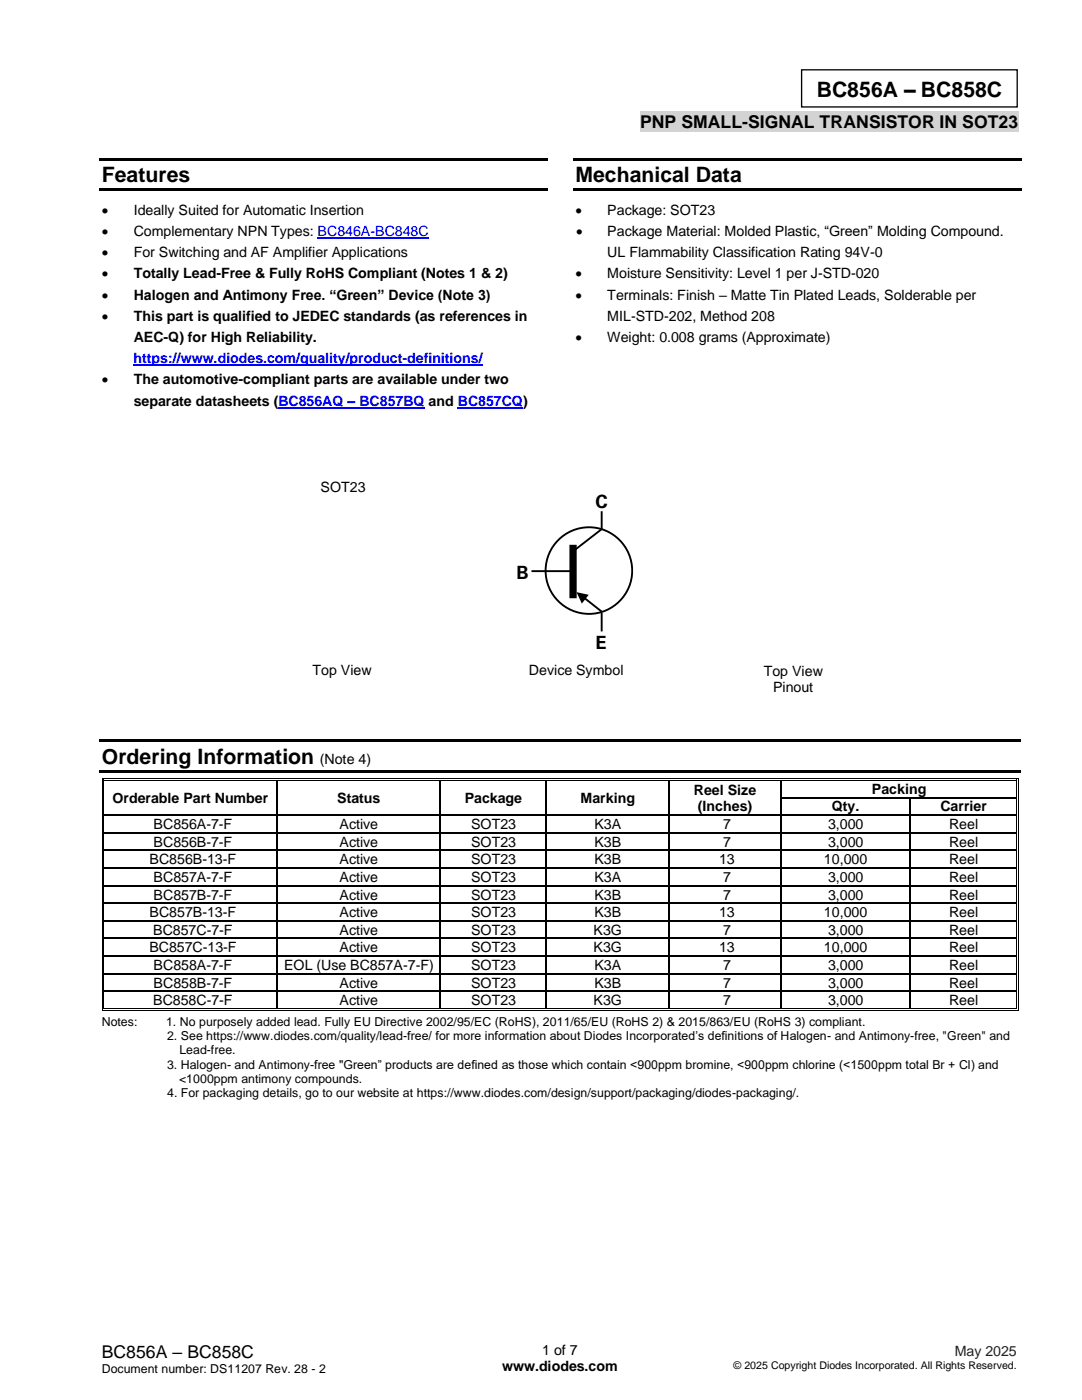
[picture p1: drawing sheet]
<svg xmlns="http://www.w3.org/2000/svg" width="216mm" height="279mm" viewBox="0 0 216 279" stroke-linecap="round" stroke-linejoin="round" font-family="sans-serif">
<path d="M159.9 13.9h43.1v7.4h-43.1z" fill="none" stroke="#000" stroke-width=".26"/>
<path d="M127.7 22.3h75.5v4.1h-75.5z" fill-rule="evenodd" fill="#d3d3d3"/>
<g fill="#000">
<path d="M19.8 31.5h89.5v.6h-89.5z" fill-rule="evenodd"/>
<path d="M19.8 37.6h89.5v.5h-89.5z" fill-rule="evenodd"/>
<path d="M114.3 31.5h89.5v.6h-89.5z" fill-rule="evenodd"/>
<path d="M114.3 37.6h89.5v.5h-89.5z" fill-rule="evenodd"/>
<path d="M115 118.2l2.5 .5-1.4 1.8z" fill-rule="evenodd"/>
<path d="M19.8 147.6h183.9v.5h-183.9z" fill-rule="evenodd"/>
<path d="M19.8 153.6h183.9v.6h-183.9z" fill-rule="evenodd"/>
<path d="M20.3 155.3h.2v.5h-.2z" fill-rule="evenodd"/>
<path d="M20.3 155.3h.5v.1h-.5z" fill-rule="evenodd"/>
<path d="M20.3 159.1h.2v.2h-.2z" fill-rule="evenodd"/>
<path d="M20.7 155.6h.1v.2h-.1z" fill-rule="evenodd"/>
<path d="M20.7 155.6h.1v.2h-.1z" fill-rule="evenodd"/>
<path d="M20.7 159.1h.1v.2h-.1z" fill-rule="evenodd"/>
<path d="M55.2 155.8h.3z" fill-rule="evenodd"/>
<path d="M55.2 155.3h.5v.1h-.5z" fill-rule="evenodd"/>
<path d="M55.2 155.6h.5v.2h-.5z" fill-rule="evenodd"/>
<path d="M55.2 159.1h.3v.2h-.3z" fill-rule="evenodd"/>
<path d="M87.7 155.8h.3z" fill-rule="evenodd"/>
<path d="M87.7 155.3h.5v.1h-.5z" fill-rule="evenodd"/>
<path d="M87.7 155.6h.5v.2h-.5z" fill-rule="evenodd"/>
<path d="M87.7 159.1h.3v.2h-.3z" fill-rule="evenodd"/>
<path d="M108.9 155.8h.3z" fill-rule="evenodd"/>
<path d="M108.9 155.3h.5v.1h-.5z" fill-rule="evenodd"/>
<path d="M108.9 155.6h.5v.2h-.5z" fill-rule="evenodd"/>
<path d="M108.9 159.1h.3v.2h-.3z" fill-rule="evenodd"/>
<path d="M133.4 155.8h.2z" fill-rule="evenodd"/>
<path d="M133.4 155.3h.5v.1h-.5z" fill-rule="evenodd"/>
<path d="M133.4 155.6h.5v.2h-.5z" fill-rule="evenodd"/>
<path d="M133.4 159.1h.2v.2h-.2z" fill-rule="evenodd"/>
<path d="M155.7 155.8h.2z" fill-rule="evenodd"/>
<path d="M155.7 155.3h.5v.1h-.5z" fill-rule="evenodd"/>
<path d="M155.7 155.6h.5v.2h-.5z" fill-rule="evenodd"/>
<path d="M155.7 159.1h.2v.2h-.2z" fill-rule="evenodd"/>
<path d="M181.5 159.1h.3v.2h-.3z" fill-rule="evenodd"/>
<path d="M202.7 155.3h.5v.1h-.5z" fill-rule="evenodd"/>
<path d="M202.7 155.6h.2v.2h-.2z" fill-rule="evenodd"/>
<path d="M202.7 155.6h.2v.2h-.2z" fill-rule="evenodd"/>
<path d="M202.7 159.1h.2v.2h-.2z" fill-rule="evenodd"/>
<path d="M203.1 155.3h.1v.5h-.1z" fill-rule="evenodd"/>
<path d="M203.1 159.1h.1v.2h-.1z" fill-rule="evenodd"/>
<path d="M20.3 162.5h.2v.3h-.2z" fill-rule="evenodd"/>
<path d="M20.3 166.1h.2v.2h-.2z" fill-rule="evenodd"/>
<path d="M20.3 169.6h.2v.2h-.2z" fill-rule="evenodd"/>
<path d="M20.3 173.1h.2v.2h-.2z" fill-rule="evenodd"/>
<path d="M20.3 176.6h.2v.3h-.2z" fill-rule="evenodd"/>
<path d="M20.7 162.5h.1v.3h-.1z" fill-rule="evenodd"/>
<path d="M20.7 166.1h.1v.2h-.1z" fill-rule="evenodd"/>
<path d="M20.7 169.6h.1v.2h-.1z" fill-rule="evenodd"/>
<path d="M20.7 173.1h.1v.2h-.1z" fill-rule="evenodd"/>
<path d="M20.7 176.6h.1v.3h-.1z" fill-rule="evenodd"/>
<path d="M55.2 162.5h.3v.3h-.3z" fill-rule="evenodd"/>
<path d="M55.2 166.1h.3v.2h-.3z" fill-rule="evenodd"/>
<path d="M55.2 169.6h.3v.2h-.3z" fill-rule="evenodd"/>
<path d="M55.2 173.1h.3v.2h-.3z" fill-rule="evenodd"/>
<path d="M55.2 176.6h.3v.3h-.3z" fill-rule="evenodd"/>
<path d="M87.7 162.5h.3v.3h-.3z" fill-rule="evenodd"/>
<path d="M87.7 166.1h.3v.2h-.3z" fill-rule="evenodd"/>
<path d="M87.7 169.6h.3v.2h-.3z" fill-rule="evenodd"/>
<path d="M87.7 173.1h.3v.2h-.3z" fill-rule="evenodd"/>
<path d="M87.7 176.6h.3v.3h-.3z" fill-rule="evenodd"/>
<path d="M108.9 162.5h.3v.3h-.3z" fill-rule="evenodd"/>
<path d="M108.9 166.1h.3v.2h-.3z" fill-rule="evenodd"/>
<path d="M108.9 169.6h.3v.2h-.3z" fill-rule="evenodd"/>
<path d="M108.9 173.1h.3v.2h-.3z" fill-rule="evenodd"/>
<path d="M108.9 176.6h.3v.3h-.3z" fill-rule="evenodd"/>
<path d="M133.4 162.5h.2v.3h-.2z" fill-rule="evenodd"/>
<path d="M133.4 166.1h.2v.2h-.2z" fill-rule="evenodd"/>
<path d="M133.4 169.6h.2v.2h-.2z" fill-rule="evenodd"/>
<path d="M133.4 173.1h.2v.2h-.2z" fill-rule="evenodd"/>
<path d="M133.4 176.6h.2v.3h-.2z" fill-rule="evenodd"/>
<path d="M155.7 162.5h.2v.3h-.2z" fill-rule="evenodd"/>
<path d="M155.7 166.1h.2v.2h-.2z" fill-rule="evenodd"/>
<path d="M155.7 169.6h.2v.2h-.2z" fill-rule="evenodd"/>
<path d="M155.7 173.1h.2v.2h-.2z" fill-rule="evenodd"/>
<path d="M155.7 176.6h.2v.3h-.2z" fill-rule="evenodd"/>
<path d="M181.5 162.5h.3v.3h-.3z" fill-rule="evenodd"/>
<path d="M181.5 166.1h.3v.2h-.3z" fill-rule="evenodd"/>
<path d="M181.5 169.6h.3v.2h-.3z" fill-rule="evenodd"/>
<path d="M181.5 173.1h.3v.2h-.3z" fill-rule="evenodd"/>
<path d="M181.5 176.6h.3v.3h-.3z" fill-rule="evenodd"/>
<path d="M202.7 162.5h.2v.3h-.2z" fill-rule="evenodd"/>
<path d="M202.7 166.1h.2v.2h-.2z" fill-rule="evenodd"/>
<path d="M202.7 169.6h.2v.2h-.2z" fill-rule="evenodd"/>
<path d="M202.7 173.1h.2v.2h-.2z" fill-rule="evenodd"/>
<path d="M202.7 176.6h.2v.3h-.2z" fill-rule="evenodd"/>
<path d="M203.1 162.5h.1v.3h-.1z" fill-rule="evenodd"/>
<path d="M203.1 166.1h.1v.2h-.1z" fill-rule="evenodd"/>
<path d="M203.1 169.6h.1v.2h-.1z" fill-rule="evenodd"/>
<path d="M203.1 173.1h.1v.2h-.1z" fill-rule="evenodd"/>
<path d="M203.1 176.6h.1v.3h-.1z" fill-rule="evenodd"/>
<path d="M20.3 180.1h.2v.3h-.2z" fill-rule="evenodd"/>
<path d="M20.3 183.6h.2v.3h-.2z" fill-rule="evenodd"/>
<path d="M20.3 187.1h.2v.3h-.2z" fill-rule="evenodd"/>
<path d="M20.3 190.7h.2v.2h-.2z" fill-rule="evenodd"/>
<path d="M20.3 194.2h.2v.2h-.2z" fill-rule="evenodd"/>
<path d="M20.3 197.7h.2v.2h-.2z" fill-rule="evenodd"/>
<path d="M20.7 180.1h.1v.3h-.1z" fill-rule="evenodd"/>
<path d="M20.7 183.6h.1v.3h-.1z" fill-rule="evenodd"/>
<path d="M20.7 187.1h.1v.3h-.1z" fill-rule="evenodd"/>
<path d="M20.7 190.7h.1v.2h-.1z" fill-rule="evenodd"/>
<path d="M20.7 194.2h.1v.2h-.1z" fill-rule="evenodd"/>
<path d="M20.7 197.7h.1v.2h-.1z" fill-rule="evenodd"/>
<path d="M55.2 180.1h.3v.3h-.3z" fill-rule="evenodd"/>
<path d="M55.2 183.6h.3v.3h-.3z" fill-rule="evenodd"/>
<path d="M55.2 187.1h.3v.3h-.3z" fill-rule="evenodd"/>
<path d="M55.2 190.7h.3v.2h-.3z" fill-rule="evenodd"/>
<path d="M55.2 194.2h.3v.2h-.3z" fill-rule="evenodd"/>
<path d="M55.2 197.7h.3v.2h-.3z" fill-rule="evenodd"/>
<path d="M87.7 180.1h.3v.3h-.3z" fill-rule="evenodd"/>
<path d="M87.7 183.6h.3v.3h-.3z" fill-rule="evenodd"/>
<path d="M87.7 187.1h.3v.3h-.3z" fill-rule="evenodd"/>
<path d="M87.7 190.7h.3v.2h-.3z" fill-rule="evenodd"/>
<path d="M87.7 194.2h.3v.2h-.3z" fill-rule="evenodd"/>
<path d="M87.7 197.7h.3v.2h-.3z" fill-rule="evenodd"/>
<path d="M108.9 180.1h.3v.3h-.3z" fill-rule="evenodd"/>
<path d="M108.9 183.6h.3v.3h-.3z" fill-rule="evenodd"/>
<path d="M108.9 187.1h.3v.3h-.3z" fill-rule="evenodd"/>
<path d="M108.9 190.7h.3v.2h-.3z" fill-rule="evenodd"/>
<path d="M108.9 194.2h.3v.2h-.3z" fill-rule="evenodd"/>
<path d="M108.9 197.7h.3v.2h-.3z" fill-rule="evenodd"/>
<path d="M133.4 180.1h.2v.3h-.2z" fill-rule="evenodd"/>
<path d="M133.4 183.6h.2v.3h-.2z" fill-rule="evenodd"/>
<path d="M133.4 187.1h.2v.3h-.2z" fill-rule="evenodd"/>
<path d="M133.4 190.7h.2v.2h-.2z" fill-rule="evenodd"/>
<path d="M133.4 194.2h.2v.2h-.2z" fill-rule="evenodd"/>
<path d="M133.4 197.7h.2v.2h-.2z" fill-rule="evenodd"/>
<path d="M155.7 180.1h.2v.3h-.2z" fill-rule="evenodd"/>
<path d="M155.7 183.6h.2v.3h-.2z" fill-rule="evenodd"/>
<path d="M155.7 187.1h.2v.3h-.2z" fill-rule="evenodd"/>
<path d="M155.7 190.7h.2v.2h-.2z" fill-rule="evenodd"/>
<path d="M155.7 194.2h.2v.2h-.2z" fill-rule="evenodd"/>
<path d="M155.7 197.7h.2v.2h-.2z" fill-rule="evenodd"/>
<path d="M181.5 180.1h.3v.3h-.3z" fill-rule="evenodd"/>
<path d="M181.5 183.6h.3v.3h-.3z" fill-rule="evenodd"/>
<path d="M181.5 187.1h.3v.3h-.3z" fill-rule="evenodd"/>
<path d="M181.5 190.7h.3v.2h-.3z" fill-rule="evenodd"/>
<path d="M181.5 194.2h.3v.2h-.3z" fill-rule="evenodd"/>
<path d="M181.5 197.7h.3v.2h-.3z" fill-rule="evenodd"/>
<path d="M202.7 180.1h.2v.3h-.2z" fill-rule="evenodd"/>
<path d="M202.7 183.6h.2v.3h-.2z" fill-rule="evenodd"/>
<path d="M202.7 187.1h.2v.3h-.2z" fill-rule="evenodd"/>
<path d="M202.7 190.7h.2v.2h-.2z" fill-rule="evenodd"/>
<path d="M202.7 194.2h.2v.2h-.2z" fill-rule="evenodd"/>
<path d="M202.7 197.7h.2v.2h-.2z" fill-rule="evenodd"/>
<path d="M203.1 180.1h.1v.3h-.1z" fill-rule="evenodd"/>
<path d="M203.1 183.6h.1v.3h-.1z" fill-rule="evenodd"/>
<path d="M203.1 187.1h.1v.3h-.1z" fill-rule="evenodd"/>
<path d="M203.1 190.7h.1v.2h-.1z" fill-rule="evenodd"/>
<path d="M203.1 194.2h.1v.2h-.1z" fill-rule="evenodd"/>
<path d="M203.1 197.7h.1v.2h-.1z" fill-rule="evenodd"/>
<path d="M20.3 201.2h.2v.5h-.2z" fill-rule="evenodd"/>
<path d="M20.3 201.5h.5v.2h-.5z" fill-rule="evenodd"/>
<path d="M20.7 201.2h.1v.2h-.1z" fill-rule="evenodd"/>
<path d="M20.7 201.2h.1v.2h-.1z" fill-rule="evenodd"/>
<path d="M55.2 201.2h.5v.2h-.5z" fill-rule="evenodd"/>
<path d="M55.2 201.5h.5v.2h-.5z" fill-rule="evenodd"/>
<path d="M87.7 201.2h.5v.2h-.5z" fill-rule="evenodd"/>
<path d="M87.7 201.5h.5v.2h-.5z" fill-rule="evenodd"/>
<path d="M108.9 201.2h.5v.2h-.5z" fill-rule="evenodd"/>
<path d="M108.9 201.5h.5v.2h-.5z" fill-rule="evenodd"/>
<path d="M133.4 201.2h.5v.2h-.5z" fill-rule="evenodd"/>
<path d="M133.4 201.5h.5v.2h-.5z" fill-rule="evenodd"/>
<path d="M155.7 201.2h.5v.2h-.5z" fill-rule="evenodd"/>
<path d="M155.7 201.5h.5v.2h-.5z" fill-rule="evenodd"/>
<path d="M181.5 201.2h.5v.2h-.5z" fill-rule="evenodd"/>
<path d="M181.5 201.5h.5v.2h-.5z" fill-rule="evenodd"/>
<path d="M202.7 201.5h.5v.2h-.5z" fill-rule="evenodd"/>
<path d="M202.7 201.2h.2v.2h-.2z" fill-rule="evenodd"/>
<path d="M202.7 201.2h.2v.2h-.2z" fill-rule="evenodd"/>
<path d="M203.1 201.2h.1v.5h-.1z" fill-rule="evenodd"/>
</g>
<path d="M63.4 47.5h22.1" fill="none" stroke="#00f" stroke-width=".21"/>
<path d="M26.6 72.9h69.7M55.5 81.4h29.2M91.4 81.4h13" fill="none" stroke="#00f" stroke-width=".3"/>
<g fill="none" stroke="#000" stroke-width=".2">
<path d="M20.4 155.8v3.3M20.4 159.3v3.2M20.7 155.8v3.3M20.7 159.3v3.2M20.8 155.3h34.4M20.8 155.7h34.4M55.7 155.3h32M55.7 155.7h32M88.2 155.3h20.7M88.2 155.7h20.7M109.4 155.3h24M109.4 155.7h24"/>
<path d="M133.9 155.3h21.8M133.9 155.7h21.8M156.2 155.3h46.5M156.2 155.7h46.5M202.8 155.8v3.3M202.8 159.3v3.2M203.2 155.8v3.3M203.2 159.3v3.2M20.4 162.8v3.3M20.4 166.3v3.3M20.4 169.8v3.3M20.4 173.3v3.3"/>
<path d="M20.4 176.9v3.2M20.7 162.8v3.3M20.7 166.3v3.3M20.7 169.8v3.3M20.7 173.3v3.3M20.7 176.9v3.2M202.8 162.8v3.3M202.8 166.3v3.3M202.8 169.8v3.3M202.8 173.3v3.3M202.8 176.9v3.2M203.2 162.8v3.3"/>
<path d="M203.2 166.3v3.3M203.2 169.8v3.3M203.2 173.3v3.3M203.2 176.9v3.2M20.4 180.4v3.2M20.4 183.9v3.2M20.4 187.4v3.3M20.4 190.9v3.3M20.4 194.4v3.3M20.4 197.9v3.3M20.7 180.4v3.2M20.7 183.9v3.2"/>
<path d="M20.7 187.4v3.3M20.7 190.9v3.3M20.7 194.4v3.3M20.7 197.9v3.3M202.8 180.4v3.2M202.8 183.9v3.2M202.8 187.4v3.3M202.8 190.9v3.3M202.8 194.4v3.3M202.8 197.9v3.3M203.2 180.4v3.2M203.2 183.9v3.2"/>
<path d="M203.2 187.4v3.3M203.2 190.9v3.3M203.2 194.4v3.3M203.2 197.9v3.3M20.8 201.6h34.4M20.8 201.3h34.4M55.7 201.6h32M55.7 201.3h32M88.2 201.6h20.7M88.2 201.3h20.7M109.4 201.6h24M109.4 201.3h24"/>
<path d="M133.9 201.6h21.8M133.9 201.3h21.8M156.2 201.6h25.3M156.2 201.3h25.3M182 201.6h20.7M182 201.3h20.7"/>
</g>
<g fill="none" stroke="#000" stroke-width=".25">
<path d="M55.3 155.8v3.3M55.3 159.3v3.2M87.9 155.8v3.3M87.9 159.3v3.2M109 155.8v3.3M109 159.3v3.2M133.5 155.8v3.3M133.5 159.3v3.2M155.8 155.8v3.3M155.8 159.3v3.2M155.9 159.2h25.6M181.6 159.3v3.2"/>
<path d="M181.8 159.2h20.9M20.8 162.7h34.4M20.8 166.2h34.4M20.8 169.7h34.4M20.8 173.2h34.4M20.8 176.7h34.4M55.3 162.8v3.3M55.3 166.3v3.3M55.3 169.8v3.3M55.3 173.3v3.3M55.3 176.9v3.2M55.5 162.7h32.2"/>
<path d="M55.5 166.2h32.2M55.5 169.7h32.2M55.5 173.2h32.2M55.5 176.7h32.2M87.9 162.8v3.3M87.9 166.3v3.3M87.9 169.8v3.3M87.9 173.3v3.3M87.9 176.9v3.2M88 162.7h20.9M88 166.2h20.9M88 169.7h20.9"/>
<path d="M88 173.2h20.9M88 176.7h20.9M109 162.8v3.3M109 166.3v3.3M109 169.8v3.3M109 173.3v3.3M109 176.9v3.2M109.2 162.7h24.2M109.2 166.2h24.2M109.2 169.7h24.2M109.2 173.2h24.2M109.2 176.7h24.2"/>
<path d="M133.5 162.8v3.3M133.5 166.3v3.3M133.5 169.8v3.3M133.5 173.3v3.3M133.5 176.9v3.2M133.6 162.7h22.1M133.6 166.2h22.1M133.6 169.7h22.1M133.6 173.2h22.1M133.6 176.7h22.1M155.8 162.8v3.3M155.8 166.3v3.3"/>
<path d="M155.8 169.8v3.3M155.8 173.3v3.3M155.8 176.9v3.2M155.9 162.7h25.6M155.9 166.2h25.6M155.9 169.7h25.6M155.9 173.2h25.6M155.9 176.7h25.6M181.6 162.8v3.3M181.6 166.3v3.3M181.6 169.8v3.3M181.6 173.3v3.3"/>
<path d="M181.6 176.9v3.2M181.8 162.7h20.9M181.8 166.2h20.9M181.8 169.7h20.9M181.8 173.2h20.9M181.8 176.7h20.9M20.8 180.2h34.4M20.8 183.8h34.4M20.8 187.3h34.4M20.8 190.8h34.4M20.8 194.3h34.4M20.8 197.8h34.4"/>
<path d="M55.3 180.4v3.2M55.3 183.9v3.2M55.3 187.4v3.3M55.3 190.9v3.3M55.3 194.4v3.3M55.3 197.9v3.3M55.5 180.2h32.2M55.5 183.8h32.2M55.5 187.3h32.2M55.5 190.8h32.2M55.5 194.3h32.2M55.5 197.8h32.2"/>
<path d="M87.9 180.4v3.2M87.9 183.9v3.2M87.9 187.4v3.3M87.9 190.9v3.3M87.9 194.4v3.3M87.9 197.9v3.3M88 180.2h20.9M88 183.8h20.9M88 187.3h20.9M88 190.8h20.9M88 194.3h20.9M88 197.8h20.9"/>
<path d="M109 180.4v3.2M109 183.9v3.2M109 187.4v3.3M109 190.9v3.3M109 194.4v3.3M109 197.9v3.3M109.2 180.2h24.2M109.2 183.8h24.2M109.2 187.3h24.2M109.2 190.8h24.2M109.2 194.3h24.2M109.2 197.8h24.2"/>
<path d="M133.5 180.4v3.2M133.5 183.9v3.2M133.5 187.4v3.3M133.5 190.9v3.3M133.5 194.4v3.3M133.5 197.9v3.3M133.6 180.2h22.1M133.6 183.8h22.1M133.6 187.3h22.1M133.6 190.8h22.1M133.6 194.3h22.1M133.6 197.8h22.1"/>
<path d="M155.8 180.4v3.2M155.8 183.9v3.2M155.8 187.4v3.3M155.8 190.9v3.3M155.8 194.4v3.3M155.8 197.9v3.3M155.9 180.2h25.6M155.9 183.8h25.6M155.9 187.3h25.6M155.9 190.8h25.6M155.9 194.3h25.6M155.9 197.8h25.6"/>
<path d="M181.6 180.4v3.2M181.6 183.9v3.2M181.6 187.4v3.3M181.6 190.9v3.3M181.6 194.4v3.3M181.6 197.9v3.3M181.8 180.2h20.9M181.8 183.8h20.9M181.8 187.3h20.9M181.8 190.8h20.9M181.8 194.3h20.9M181.8 197.8h20.9"/>
</g>
<g fill="none" stroke="#000" stroke-width=".38">
<path d="M106.1 114h8.2M116.1 118.9l4 3.2M120.1 102v3.6l-5.8 4.4M120.1 122.3v3.7"/>
<circle cx="117.5" cy="113.9" r="8.6"/>
</g>
<path d="M114.3 108.7v10.7" fill="none" stroke="#000" stroke-width="1.4" stroke-linecap="butt"/>
<g font-size="4.2">
<text x="163" y="19.3">BC856A – BC858C</text>
<text x="20.3" y="36.4">Features</text>
<text x="114.8" y="36.4">Mechanical Data</text>
<text x="20.3" y="152.4">Ordering Information</text>
</g>
<g font-size="3.7">
<text x="118.8" y="101.4">C</text>
<text x="103.1" y="115.5">B</text>
<text x="118.8" y="129.4">E</text>
</g>
<g font-size="3.5">
<text x="127.7" y="25.6">PNP SMALL-SIGNAL TRANSISTOR IN SOT23</text>
<text x="20.3" y="271">BC856A – BC858C</text>
</g>
<g font-size="2.8">
<text x="20.3" y="42.8">•</text>
<text x="20.3" y="47.1">•</text>
<text x="26.7" y="42.8">Ideally Suited for Automatic Insertion</text>
<text x="26.7" y="47.1">Complementary NPN Types: BC846A-BC848C</text>
<text x="114.8" y="42.8">•</text>
<text x="115" y="47.1">•</text>
<text x="121.2" y="42.8">Package: SOT23</text>
<text x="121.2" y="47.1">Package Material: Molded Plastic, “Green” Molding Compound.</text>
<text x="20.3" y="51.3">•</text>
<text x="26.7" y="51.3">For Switching and AF Amplifier Applications</text>
<text x="121.2" y="51.3">UL Flammability Classification Rating 94V-0</text>
<text x="20.3" y="55.5">•</text>
<text x="20.3" y="59.8">•</text>
<text x="26.7" y="55.5">Totally Lead-Free &amp; Fully RoHS Compliant (Notes 1 &amp; 2)</text>
<text x="26.7" y="59.8">Halogen and Antimony Free. “Green” Device (Note 3)</text>
<text x="114.8" y="55.5">•</text>
<text x="114.8" y="59.8">•</text>
<text x="121.2" y="55.5">Moisture Sensitivity: Level 1 per J-STD-020</text>
<text x="121.2" y="59.8">Terminals: Finish – Matte Tin Plated Leads, Solderable per</text>
<text x="20.3" y="64">•</text>
<text x="26.7" y="64">This part is qualified to JEDEC standards (as references in</text>
<text x="121.2" y="64">MIL-STD-202, Method 208</text>
<text x="26.7" y="68.2">AEC-Q) for High Reliability.</text>
<text x="114.8" y="68.2">•</text>
<text x="121.2" y="68.2">Weight: 0.008 grams (Approximate)</text>
<text x="20.3" y="76.7">•</text>
<text x="26.7" y="76.7">The automotive-compliant parts are available under two</text>
<text x="26.7" y="80.9">separate datasheets (BC856AQ – BC857BQ and BC857CQ)</text>
<text x="64" y="98.2">SOT23</text>
<text x="62.4" y="134.8">Top View</text>
<text x="105.6" y="134.7">Device Symbol</text>
<text x="152.4" y="134.9">Top View</text>
<text x="154.2" y="138.1">Pinout</text>
<text x="63.8" y="152.4">(Note 4)</text>
<text x="22.4" y="160.2">Orderable Part Number</text>
<text x="67.3" y="160.2">Status</text>
<text x="92.7" y="160.2">Package</text>
<text x="115.8" y="160.2">Marking</text>
<text x="138.5" y="158.6">Reel Size</text>
<text x="139.3" y="161.8">(Inches)</text>
<text x="166" y="161.9">Qty.</text>
<text x="174" y="158.5">Packing</text>
<text x="187.7" y="161.9">Carrier</text>
<text x="30.7" y="165.5">BC856A-7-F</text>
<text x="67.7" y="165.5">Active</text>
<text x="94" y="165.5">SOT23</text>
<text x="118.6" y="165.5">K3A</text>
<text x="144.3" y="165.5">7</text>
<text x="165.2" y="165.5">3,000</text>
<text x="189.4" y="165.5">Reel</text>
<text x="29.9" y="172.5">BC856B-13-F</text>
<text x="30.7" y="169">BC856B-7-F</text>
<text x="67.7" y="169">Active</text>
<text x="67.7" y="172.5">Active</text>
<text x="94" y="169">SOT23</text>
<text x="94" y="172.5">SOT23</text>
<text x="118.6" y="169">K3B</text>
<text x="118.6" y="172.5">K3B</text>
<text x="143.5" y="172.5">13</text>
<text x="144.3" y="169">7</text>
<text x="164.4" y="172.5">10,000</text>
<text x="165.2" y="169">3,000</text>
<text x="189.4" y="169">Reel</text>
<text x="189.4" y="172.5">Reel</text>
<text x="30.7" y="176">BC857A-7-F</text>
<text x="30.7" y="179.5">BC857B-7-F</text>
<text x="67.7" y="176">Active</text>
<text x="67.7" y="179.5">Active</text>
<text x="94" y="176">SOT23</text>
<text x="94" y="179.5">SOT23</text>
<text x="118.6" y="176">K3A</text>
<text x="118.6" y="179.5">K3B</text>
<text x="144.3" y="176">7</text>
<text x="144.3" y="179.5">7</text>
<text x="165.2" y="176">3,000</text>
<text x="165.2" y="179.5">3,000</text>
<text x="189.4" y="176">Reel</text>
<text x="189.4" y="179.5">Reel</text>
<text x="29.9" y="183">BC857B-13-F</text>
<text x="67.7" y="183">Active</text>
<text x="94" y="183">SOT23</text>
<text x="118.6" y="183">K3B</text>
<text x="143.5" y="183">13</text>
<text x="164.4" y="183">10,000</text>
<text x="189.4" y="183">Reel</text>
<text x="29.8" y="190.1">BC857C-13-F</text>
<text x="30.6" y="186.5">BC857C-7-F</text>
<text x="67.7" y="186.5">Active</text>
<text x="67.7" y="190.1">Active</text>
<text x="94" y="186.5">SOT23</text>
<text x="94" y="190.1">SOT23</text>
<text x="118.4" y="186.5">K3G</text>
<text x="118.4" y="190.1">K3G</text>
<text x="143.5" y="190.1">13</text>
<text x="144.3" y="186.5">7</text>
<text x="164.4" y="190.1">10,000</text>
<text x="165.2" y="186.5">3,000</text>
<text x="189.4" y="186.5">Reel</text>
<text x="189.4" y="190.1">Reel</text>
<text x="30.7" y="193.6">BC858A-7-F</text>
<text x="30.7" y="197.1">BC858B-7-F</text>
<text x="56.7" y="193.6">EOL (Use BC857A-7-F)</text>
<text x="67.7" y="197.1">Active</text>
<text x="94" y="193.6">SOT23</text>
<text x="94" y="197.1">SOT23</text>
<text x="118.6" y="193.6">K3A</text>
<text x="118.6" y="197.1">K3B</text>
<text x="144.3" y="193.6">7</text>
<text x="144.3" y="197.1">7</text>
<text x="165.2" y="193.6">3,000</text>
<text x="165.2" y="197.1">3,000</text>
<text x="189.4" y="193.6">Reel</text>
<text x="189.4" y="197.1">Reel</text>
<text x="30.6" y="200.6">BC858C-7-F</text>
<text x="67.7" y="200.6">Active</text>
<text x="94" y="200.6">SOT23</text>
<text x="118.4" y="200.6">K3G</text>
<text x="144.3" y="200.6">7</text>
<text x="165.2" y="200.6">3,000</text>
<text x="189.4" y="200.6">Reel</text>
<text x="100.2" y="273.5">www.diodes.com</text>
<text x="108.2" y="270.3">1 of 7</text>
</g>
<text font-size="2.8" fill="#00f" x="26.6" y="72.5">https://www.diodes.com/quality/product-definitions/</text>
<text font-size="2.8" fill="#231f20" x="190.5" y="270.7">May 2025</text>
<g font-size="2.5">
<text x="20.3" y="204.7">Notes:</text>
<text x="33.2" y="204.7">1. No purposely added lead. Fully EU Directive 2002/95/EC (RoHS), 2011/65/EU (RoHS 2) &amp; 2015/863/EU (RoHS 3) compliant.</text>
<text x="33.3" y="207.6">2. See https://www.diodes.com/quality/lead-free/ for more information about Diodes Incorporated’s definitions of Halogen- and Antimony-free, &quot;Green&quot; and</text>
<text x="33.3" y="213.3">3. Halogen- and Antimony-free &quot;Green” products are defined as those which contain &lt;900ppm bromine, &lt;900ppm chlorine (&lt;1500ppm total Br + Cl) and</text>
<text x="35.8" y="210.4">Lead-free.</text>
<text x="33.3" y="218.9">4. For packaging details, go to our website at https://www.diodes.com/design/support/packaging/diodes-packaging/.</text>
<text x="35.7" y="216.1">&lt;1000ppm antimony compounds.</text>
<text x="20.3" y="274.1">Document number: DS11207 Rev. 28 - 2</text>
</g>
<text font-size="2.1" x="146.4" y="273.3">© 2025 Copyright Diodes Incorporated. All Rights Reserved.</text>
</svg>
